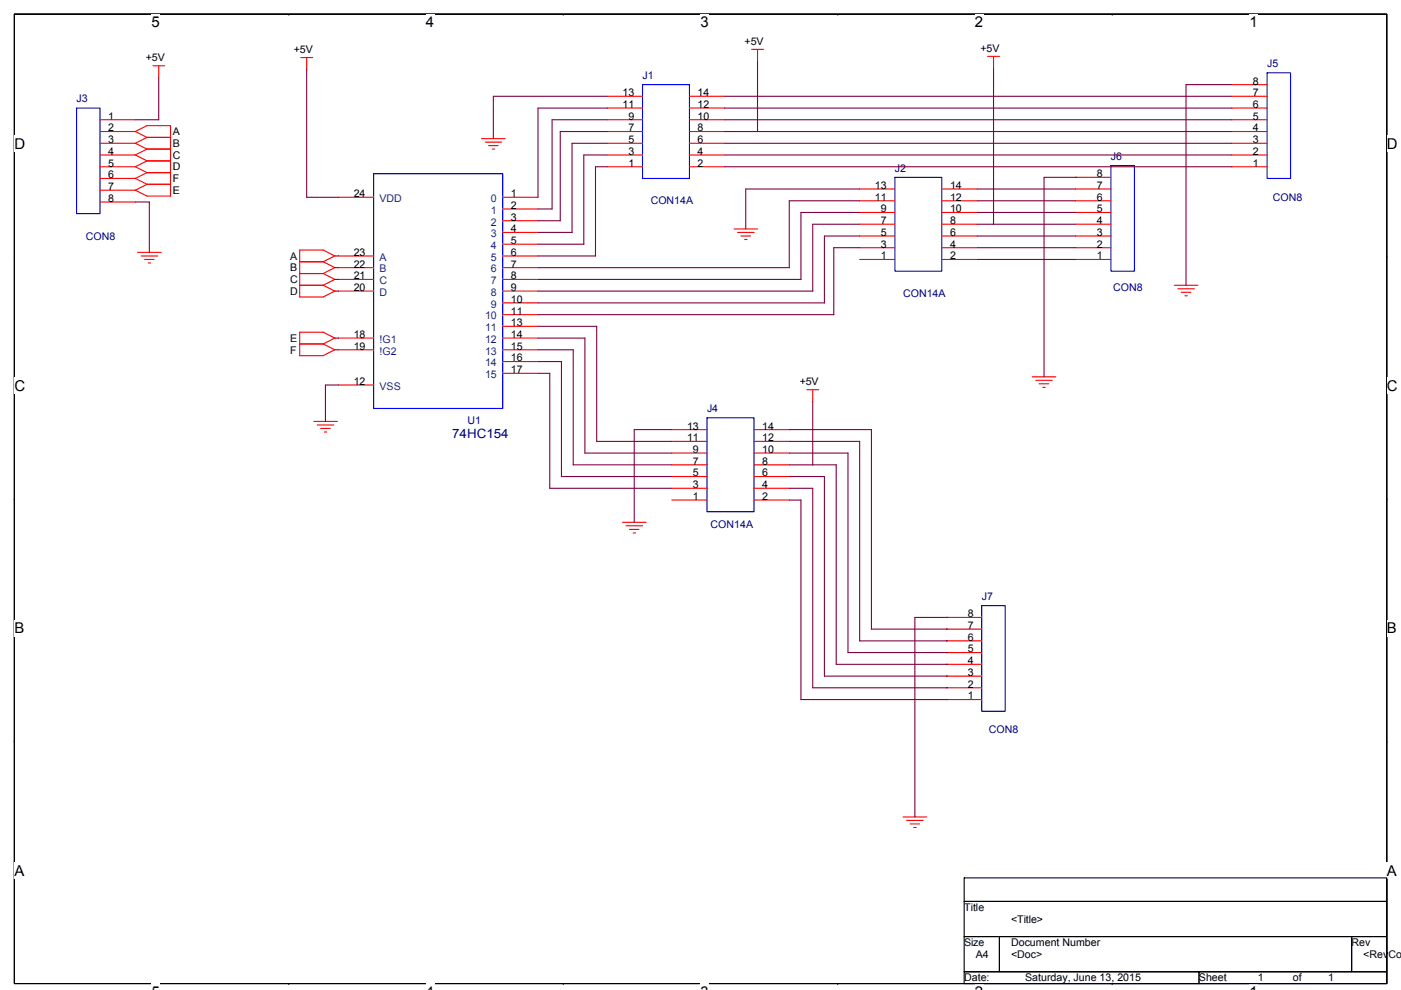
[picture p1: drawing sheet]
<svg xmlns="http://www.w3.org/2000/svg" width="297mm" height="210mm" viewBox="0 0 297 210" stroke-linecap="round" stroke-linejoin="round" font-family="sans-serif">
<path d="M3 3h291v205.6h-291v-205.6h291v205.6h-291z" fill="none" stroke="#000" stroke-width=".23"/>
<g fill="#fff">
<path d="M32.1 3h1.8v3.5h-1.8z"/>
<path d="M32.1 208.6h1.8v1.3h-1.8z"/>
</g>
<path d="M61.2 3h.1M61.2 208.6h.1" fill="none" stroke="#000" stroke-width=".23"/>
<g fill="#fff">
<path d="M90.3 3h1.8v3.5h-1.8z"/>
<path d="M90.3 208.6h1.8v1.3h-1.8z"/>
</g>
<path d="M119.4 3h.1M119.4 208.6h.1" fill="none" stroke="#000" stroke-width=".23"/>
<g fill="#fff">
<path d="M148.5 3h1.8v3.5h-1.8z"/>
<path d="M148.5 208.6h1.8v1.3h-1.8z"/>
</g>
<path d="M177.6 3h.1M177.6 208.6h.1" fill="none" stroke="#000" stroke-width=".23"/>
<g fill="#fff">
<path d="M206.7 3h1.8v3.5h-1.8z"/>
<path d="M206.7 208.6h1.8v1.3h-1.8z"/>
</g>
<path d="M235.8 3h.1M235.8 208.6h.1" fill="none" stroke="#000" stroke-width=".23"/>
<g fill="#fff">
<path d="M264.9 3h1.8v3.5h-1.8z"/>
<path d="M264.9 208.6h1.8v1.3h-1.8z"/>
<path d="M3 28.7h2.3v3.5h-2.3z"/>
<path d="M294 28.7h2.3v3.5h-2.3z"/>
<path d="M3 80.1h2.3v3.5h-2.3z"/>
<path d="M294 80.1h2.3v3.5h-2.3z"/>
</g>
<path d="M3 54.4h.1M294 54.4h.1" fill="none" stroke="#000" stroke-width=".23"/>
<g fill="#fff">
<path d="M3 131.5h2.1v3.5h-2.1z"/>
<path d="M294 131.5h2.1v3.5h-2.1z"/>
</g>
<path d="M3 105.8h.1M294 105.8h.1" fill="none" stroke="#000" stroke-width=".23"/>
<g fill="#fff">
<path d="M3 182.9h2.2v3.5h-2.2z"/>
<path d="M294 182.9h2.1v3.5h-2.1z"/>
</g>
<path d="M3 157.2h.1M294 157.2h.1M204.4 186.2h89.6v5h-89.6zM204.4 191.2h89.6v7.4h-89.6zM204.4 198.6h7.5v7.5h-7.5zM211.9 198.6h74.7v7.5h-74.7zM286.6 198.6h7.4v7.5h-7.4zM204.4 206.1h49.8v2.5h-49.8zM254.2 206.1h39.8v2.5h-39.8z" fill="none" stroke="#000" stroke-width=".23"/>
<g fill="none" stroke="#f00" stroke-width=".23">
<path d="M32.4 13.9h2.5M33.7 13.9v2.6M63.8 12.2h2.5M65 12.2v2.5M159.4 10.5h2.5M160.6 10.5v2.5M209.4 12h2.5M210.6 12v2.5M261.2 17.9h7.4M21.2 35.4h7.5M21.2 32.9h7.5M21.2 30.4h7.5"/>
<path d="M21.2 27.9h7.5M21.2 25.4h7.5M21.2 37.8h7.5M28.7 30.4l2.5 1.2h5M28.7 35.3l2.5 1.3h5M28.7 37.8l2.5 1.3h5M28.7 32.9l2.5 1.2h5M28.7 27.9l2.5 1.2h5M31.2 26.6h4.9v15h-4.9l-2.5-1.3M31.2 36.6l-2.5 1.2M31.2 34.1l-2.5 1.3M31.2 31.6l-2.5 1.3"/>
<path d="M31.2 29.1l-2.5 1.3M31.2 26.6l-2.5 1.3M31.2 39.1l-2.5 1.2M102.1 29.4h5M102.9 30.1h3.5M103.6 30.9h2M104.3 31.6h.6M128.8 35.4h7.4M128.8 32.9h7.4M128.8 30.4h7.4M128.8 27.9h7.4M128.8 25.4h7.4"/>
<path d="M128.8 22.9h7.4M128.8 20.4h7.4M146.2 35.4h7.4M146.2 32.9h7.4M146.2 30.4h7.4M146.2 27.9h7.4M146.2 25.4h7.4M146.2 22.9h7.4M146.2 20.4h7.4M228.1 37.6h7.4M261.2 35.4h7.4M261.2 32.9h7.4"/>
<path d="M261.2 30.4h7.4M261.2 27.9h7.4M261.2 25.4h7.4M261.2 22.9h7.4M261.2 20.4h7.4M21.2 40.3h7.5M21.2 42.8h7.5M29.2 53.5h5M29.9 54.3h3.5M30.6 55h2.1M31.4 55.8h.5M63.5 53h5"/>
<path d="M63.5 53v10M68.5 53l2.5 1.3M68.5 55.5l2.5 1.3M68.5 58l2.5 1.3M71 59.2l-2.5 1.3h-5M71 54.3l-2.5 1.2h-5M71 56.7l-2.5 1.3h-5M71.8 54.3h7.4M71.8 41.8h7.4M71.8 59.3h7.4M71.8 56.8h7.4M106.6 54.3h7.5"/>
<path d="M106.6 49.3h7.5M106.6 46.8h7.5M106.6 44.3h7.5M106.6 41.8h7.5M106.6 59.3h7.5M106.6 56.8h7.5M106.6 51.8h7.5M155.6 48.6h5M156.4 49.3h3.5M157.1 50.1h2M157.9 50.8h.5M182.3 55h7.4"/>
<path d="M182.3 50.1h7.4M182.3 52.5h7.4M182.3 47.6h7.4M182.3 45.1h7.4M182.3 42.6h7.4M182.3 40.1h7.4M199.7 55h7.5M199.7 50.1h7.5M199.7 52.5h7.5M199.7 47.6h7.5M199.7 45.1h7.5M199.7 42.6h7.5"/>
<path d="M199.7 40.1h7.5M228.1 55h7.4M228.1 50.1h7.4M228.1 52.5h7.4M228.1 47.6h7.4M228.1 45.1h7.4M228.1 42.6h7.4M228.1 40.1h7.4M63.5 70.5h5M63.5 70.5v5M68.5 72.9l2.5 1.3M68.5 60.5l2.5 1.2"/>
<path d="M68.5 70.4l2.5 1.3M71 71.7l-2.5 1.3h-5M71 74.2l-2.5 1.2h-5M71 61.7l-2.5 1.3h-5M71.8 71.7h7.4M71.8 61.7h7.4M71.8 74.2h7.4M106.6 71.7h7.5M106.6 69.2h7.5M106.6 79.2h7.5M106.6 76.7h7.5M106.6 61.7h7.5"/>
<path d="M106.6 74.2h7.5M106.6 66.7h7.5M106.6 64.2h7.5M218.9 79.9h5M249 60.5h5M249.7 61.3h3.5M250.4 62h2.1M251.2 62.7h.5M66.5 89.4h5M67.3 90.1h3.5M68 90.9h2M68.8 91.6h.5"/>
<path d="M71.8 81.7h7.4M142.4 98.6h7.5M142.4 96.1h7.5M142.4 93.6h7.5M142.4 91.1h7.5M159.9 98.6h7.4M159.9 96.1h7.4M159.9 93.6h7.4M159.9 91.1h7.4M171.1 82.7h2.5M172.3 82.7v2.5M219.6 80.7h3.5"/>
<path d="M220.3 81.4h2.1M221.1 82.2h.5M132 110.8h5M132.7 111.5h3.5M133.5 112.3h2M134.2 113h.5M142.4 106.1h7.5M142.4 103.6h7.5M142.4 101.1h7.5M159.9 106.1h7.4M159.9 103.6h7.4M159.9 101.1h7.4"/>
<path d="M200.7 138.4h7.4M200.7 135.9h7.4M200.7 133.4h7.4M200.7 131h7.4M200.7 148.4h7.4M200.7 145.9h7.4M200.7 143.4h7.4M200.7 140.9h7.4M191.5 173.3h5M192.2 174h3.5M193 174.8h2M193.7 175.5h.5"/>
</g>
<path d="M136.2 17.9h10v19.9h-10zM268.6 15.5h5v22.3h-5zM16.2 22.9h5v22.4h-5zM79.2 36.9h27.4v49.7h-27.4zM189.7 37.6h10v19.9h-10zM235.5 35.1h5v22.4h-5zM149.9 88.6h10v19.9h-10zM208.1 128.5h5v22.4h-5z" fill="none" stroke="#00f" stroke-width=".23"/>
<g fill="none" stroke="#800040" stroke-width=".23">
<path d="M33.7 16.4v9M65 14.7v27.2M160.6 13v14.9M210.6 14.5v33.1M261.2 17.9h-9.7v42.6M28.7 25.4h5M128.8 20.4h-24.2v9M128.8 35.4h-2.5v18.9M128.8 32.9h-5v18.9M128.8 25.4h-11.8v18.9M128.8 22.9h-14.7v19M128.8 27.9h-10v18.9"/>
<path d="M128.8 30.4h-7.5v18.9M153.6 35.4h107.6M153.6 32.9h107.6M153.6 30.4h107.6M153.6 27.9h107.6M153.6 22.9h107.6M153.6 25.4h107.6M153.6 20.4h107.6M228.3 37.6h-6.9v42.3M28.7 42.8h3M31.7 42.8v10.8M65 41.8h6.8"/>
<path d="M71 54.3h.8M71 59.3h.8M71 56.8h.8M114.1 59.3h55.7M114.1 54.3h12.2M114.1 44.3h3M114.1 46.8h4.7M114.1 51.8h9.7M114.1 49.3h7.2M182.3 50.1h-7.5v14.1h-60.7M182.3 52.5h-5.5v14.3M182.3 45.1h-12.5v14.2"/>
<path d="M182.3 40.1h-24.2v8.5M182.3 42.6h-15l.1 14.2h-53.3M182.3 47.6h-10v14.1h-58.2M207.2 40.1h20.9M207.2 47.6h20.9M207.2 50.1h20.9M207.2 42.6h20.9M207.2 45.1h20.9M207.2 52.5h20.9M207.2 55h20.9M71 61.7h.8M71 74.2h.8"/>
<path d="M71 71.7h.8M114.1 66.7h62.7M114.1 74.2h7.5l-.1 24.4M114.1 71.7h9.9v24.4h18.5M114.1 79.2h2.5v24.4h25.9M114.1 76.7h5l-.1 24.4h23.5M114.1 69.2h12.4v24.4M71.8 81.7h-2.8v7.7M121.5 98.6h21M126.5 93.6h16M142.5 91.1h-8v19.7M167.3 98.6h10v42.3"/>
<path d="M167.3 96.1h12.5v42.3M167.3 93.6h15v42.4l18.7-.1M167.3 91.1h17.5v42.4M172.3 85.2v13.4M167.3 106.1h2.5v42.3M167.3 103.6h5v42.3M167.3 101.1h7.5v42.3M179.8 138.4h21.2M184.8 133.4h16.2M201 131h-7v42.3M172.3 145.9h28.7M174.8 143.4h26.2"/>
<path d="M201 148.4h-31.2M201 140.9h-23.7"/>
</g>
<g font-size="3.2">
<text x="32.1" y="5.8">5</text>
<text x="90.3" y="5.8">4</text>
<text x="148.5" y="5.8">3</text>
<text x="206.7" y="5.8">2</text>
<text x="264.9" y="5.8">1</text>
<text x="3" y="31.5">D</text>
<text x="294" y="31.5">D</text>
<text x="3" y="82.9">C</text>
<text x="294" y="82.9">C</text>
<text x="3" y="134.3">B</text>
<text x="294" y="134.3">B</text>
<text x="3" y="185.7">A</text>
<text x="294" y="185.7">A</text>
</g>
<text font-size="2.7" fill="#000080" x="95.9" y="92.8">74HC154</text>
<g font-size="2.2">
<text x="62.3" y="11.3">+5V</text>
<text x="157.9" y="9.5">+5V</text>
<text x="207.9" y="11">+5V</text>
<text x="30.9" y="13">+5V</text>
<text x="265.7" y="17.9">8</text>
<text x="132" y="22.9">11</text>
<text x="132" y="20.4">13</text>
<text x="147.9" y="22.9">12</text>
<text x="147.9" y="20.4">14</text>
<text x="265.7" y="22.9">6</text>
<text x="265.7" y="20.4">7</text>
<text x="22.9" y="25.4">1</text>
<text x="22.9" y="27.9">2</text>
<text x="36.7" y="28.7">A</text>
<text x="133.2" y="27.9">7</text>
<text x="133.2" y="25.4">9</text>
<text x="147.9" y="27.9">8</text>
<text x="147.9" y="25.4">10</text>
<text x="265.7" y="27.9">4</text>
<text x="265.7" y="25.4">5</text>
<text x="22.9" y="30.4">3</text>
<text x="22.9" y="32.9">4</text>
<text x="22.9" y="35.3">5</text>
<text x="36.7" y="33.7">C</text>
<text x="36.7" y="31.2">B</text>
<text x="133.2" y="35.3">1</text>
<text x="133.2" y="32.9">3</text>
<text x="133.2" y="30.4">5</text>
<text x="147.9" y="35.3">2</text>
<text x="147.9" y="32.9">4</text>
<text x="147.9" y="30.4">6</text>
<text x="265.7" y="35.3">1</text>
<text x="265.7" y="32.9">2</text>
<text x="265.7" y="30.4">3</text>
<text x="22.9" y="37.8">6</text>
<text x="22.9" y="40.3">7</text>
<text x="36.7" y="38.7">F</text>
<text x="36.7" y="36.2">D</text>
<text x="36.7" y="41.1">E</text>
<text x="75" y="41.8">24</text>
<text x="108.3" y="41.8">1</text>
<text x="185.5" y="40.1">13</text>
<text x="201.4" y="40.1">14</text>
<text x="232.6" y="40.1">7</text>
<text x="232.6" y="37.6">8</text>
<text x="22.9" y="42.8">8</text>
<text x="108.3" y="46.8">3</text>
<text x="108.3" y="44.3">2</text>
<text x="185.5" y="42.6">11</text>
<text x="186.8" y="47.5">7</text>
<text x="186.8" y="45">9</text>
<text x="201.4" y="47.5">8</text>
<text x="201.4" y="45">10</text>
<text x="201.4" y="42.6">12</text>
<text x="232.6" y="47.5">4</text>
<text x="232.6" y="45">5</text>
<text x="232.6" y="42.6">6</text>
<text x="108.3" y="49.3">4</text>
<text x="108.3" y="51.8">5</text>
<text x="186.8" y="52.5">3</text>
<text x="186.8" y="50">5</text>
<text x="201.4" y="52.5">4</text>
<text x="201.4" y="50">6</text>
<text x="232.6" y="52.5">2</text>
<text x="232.6" y="50">3</text>
<text x="61.5" y="55.1">A</text>
<text x="61.5" y="57.6">B</text>
<text x="75" y="59.2">21</text>
<text x="75" y="56.7">22</text>
<text x="75" y="54.3">23</text>
<text x="108.3" y="59.2">8</text>
<text x="108.3" y="56.7">7</text>
<text x="108.3" y="54.3">6</text>
<text x="186.8" y="55">1</text>
<text x="201.4" y="55">2</text>
<text x="232.6" y="55">1</text>
<text x="61.5" y="60">C</text>
<text x="61.5" y="62.5">D</text>
<text x="75" y="61.7">20</text>
<text x="108.3" y="64.2">10</text>
<text x="108.3" y="61.7">9</text>
<text x="75" y="71.7">18</text>
<text x="108.3" y="71.7">14</text>
<text x="108.3" y="69.2">13</text>
<text x="108.3" y="66.7">11</text>
<text x="61.5" y="75">F</text>
<text x="61.5" y="72.5">E</text>
<text x="75" y="74.2">19</text>
<text x="108.3" y="76.7">16</text>
<text x="108.3" y="74.2">15</text>
<text x="75" y="81.6">12</text>
<text x="108.3" y="79.2">17</text>
<text x="169.6" y="81.7">+5V</text>
<text x="145.7" y="93.6">11</text>
<text x="145.7" y="91.1">13</text>
<text x="161.6" y="93.6">12</text>
<text x="161.6" y="91.1">14</text>
<text x="146.9" y="101">5</text>
<text x="146.9" y="98.6">7</text>
<text x="146.9" y="96.1">9</text>
<text x="161.6" y="101">6</text>
<text x="161.6" y="98.6">8</text>
<text x="161.6" y="96.1">10</text>
<text x="146.9" y="106">1</text>
<text x="146.9" y="103.5">3</text>
<text x="161.6" y="106">2</text>
<text x="161.6" y="103.5">4</text>
<text x="205.2" y="130.9">8</text>
<text x="205.2" y="135.9">6</text>
<text x="205.2" y="133.4">7</text>
<text x="205.2" y="143.4">3</text>
<text x="205.2" y="140.9">4</text>
<text x="205.2" y="138.4">5</text>
<text x="205.2" y="148.4">1</text>
<text x="205.2" y="145.9">2</text>
<text x="204.4" y="193.2">Title</text>
<text x="214.4" y="195.7">&lt;Title&gt;</text>
<text x="204.4" y="200.7">Size</text>
<text x="206.9" y="203.2">A4</text>
<text x="214.4" y="200.7">Document Number</text>
<text x="214.4" y="203.2">&lt;Doc&gt;</text>
<text x="286.6" y="200.7">Rev</text>
<text x="289" y="203.2">&lt;RevCo</text>
<text x="204.4" y="208.2">Date:</text>
<text x="217.4" y="208.2">Saturday, June 13, 2015</text>
<text x="254.2" y="208.2">Sheet</text>
<text x="266.7" y="208.2">1</text>
<text x="274.1" y="208.2">of</text>
<text x="281.6" y="208.2">1</text>
</g>
<g font-size="2.2" fill="#000080">
<text x="136.2" y="16.7">J1</text>
<text x="268.6" y="14.2">J5</text>
<text x="16.2" y="21.7">J3</text>
<text x="235.5" y="33.9">J6</text>
<text x="189.7" y="36.4">J2</text>
<text x="138" y="43.4">CON14A</text>
<text x="269.9" y="42.6">CON8</text>
<text x="18.2" y="50.8">CON8</text>
<text x="191.5" y="63">CON14A</text>
<text x="236" y="61.8">CON8</text>
<text x="99.1" y="89.9">U1</text>
<text x="149.9" y="87.4">J4</text>
<text x="150.7" y="112.1">CON14A</text>
<text x="208.1" y="127.3">J7</text>
<text x="209.7" y="155.4">CON8</text>
</g>
<g font-size="2.2" fill="#004080">
<text x="80.5" y="42.9">VDD</text>
<text x="104.1" y="47.8">2</text>
<text x="104.1" y="45.3">1</text>
<text x="104.1" y="42.9">0</text>
<text x="104.1" y="50.3">3</text>
<text x="104.1" y="52.8">4</text>
<text x="80.5" y="57.8">B</text>
<text x="80.5" y="55.3">A</text>
<text x="104.1" y="57.8">6</text>
<text x="104.1" y="55.3">5</text>
<text x="80.5" y="60.3">C</text>
<text x="80.5" y="62.8">D</text>
<text x="104.1" y="60.3">7</text>
<text x="104.1" y="65.3">9</text>
<text x="104.1" y="62.8">8</text>
<text x="102.8" y="70.2">11</text>
<text x="102.8" y="67.8">10</text>
<text x="80.5" y="72.7">!G1</text>
<text x="80.5" y="75.2">!G2</text>
<text x="102.8" y="72.7">12</text>
<text x="102.8" y="77.7">14</text>
<text x="102.8" y="75.2">13</text>
<text x="80.5" y="82.7">VSS</text>
<text x="102.8" y="80.2">15</text>
</g>
</svg>
